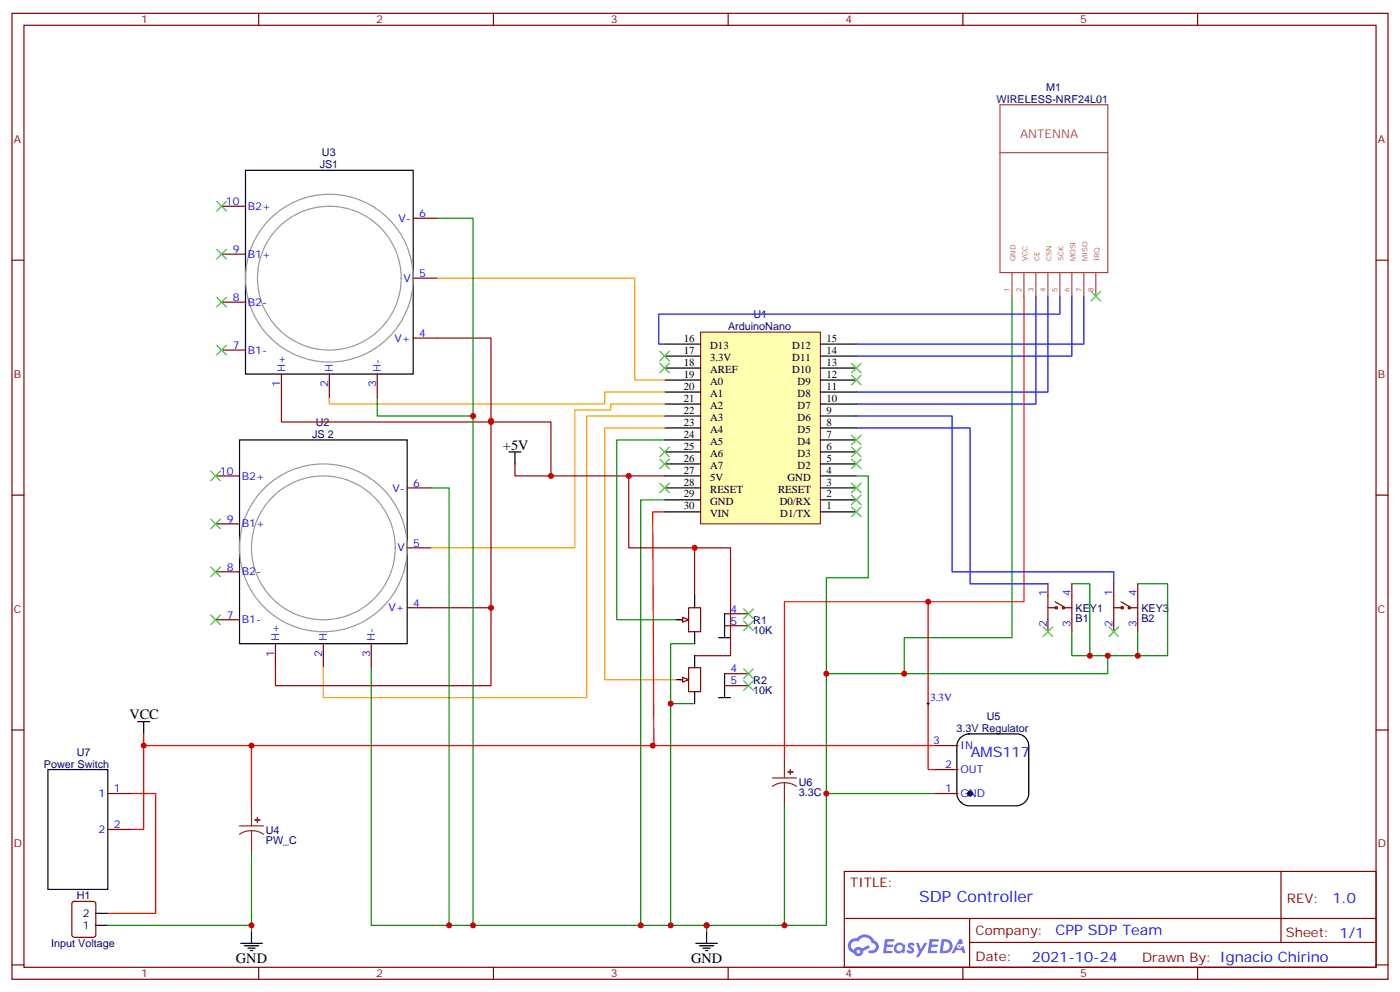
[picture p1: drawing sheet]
<svg xmlns="http://www.w3.org/2000/svg" width="412mm" height="292mm" viewBox="0 0 412 292" stroke-linecap="round" stroke-linejoin="round" font-family="sans-serif">
<g fill="none" stroke="#870000" stroke-width=".35">
<path d="M3.5 3.9h405.4v284.4h-405.4zM7.1 7.4h398.2v277.3h-398.2zM76.2 3.9v3.5M145.3 3.9v3.5M214.5 3.9v3.5M283.6 3.9v3.5M352.8 3.9v3.5M3.5 76.6h3.6M405.3 76.6h3.6M3.5 145.7h3.6M405.3 145.7h3.6M3.5 214.9h3.6"/>
<path d="M405.3 214.9h3.6M248.7 256.5h156.6v28.2h-156.6zM377.3 256.5v20.9M248.7 270.4h156.5M285.6 277.4h119.6M285.6 270.4v14.1M3.5 284h3.6M76.2 284.7v3.6M145.3 284.7v3.6M214.5 284.7v3.6M283.6 284.7v3.6M352.8 284.7v3.6"/>
<path d="M405.3 284h3.6"/>
</g>
<g fill="#5487ff">
<path d="M267.7 277.7a1.22 1.22 0 0 1 1.7 .2l-.4 .6a.47 .47 0 0 0-.3-.4 .47 .47 0 0 0-.5 .2l.1 .2a1.14 1.14 0 0 1 .8 1.8 1.14 1.14 0 0 1-1.9 0l-.2-.2 .5-.6 .7 .5a.29 .29 0 0 0 .3-.3 .29 .29 0 0 0-.2-.3 1.04 1.04 0 0 1-.6-1.7z"/>
<path d="M260.7 276.4h2.4l.3 .2-.2 .5-1.8 .1-.1 .8h1.5l.3 .4-.3 .4h-1.6l-.2 1.1h1.7l.2 .3-.2 .3-2.6 .1z"/>
<path d="M273.8 276.4h2.4l.3 .2-.1 .5-1.8 .1-.2 .8h1.6l.3 .4-.4 .4h-1.6l-.1 1.1h1.7l.2 .3-.2 .3-2.6 .1z"/>
<path d="M282.6 276.4h.7l.3 1.3-.6 .3a.69 .69 0 0 0-1 .3 .69 .69 0 0 0 .4 .9 .69 .69 0 0 0 .9-.6l.5-.2 .6 2.2h-.8l-.2-.9h-1.8l-.5 .9h-.8z"/>
<path d="M269.8 277.5h.8l.6 1.8 1.1-1.8h.9l-2.6 4.2h-.8l.9-1.5z"/>
<path d="M277.4 276.4l-.6 4.2h1.3a2.11 2.11 0 0 0 2.5-2.1 2.11 2.11 0 0 0-2.5-2.1zM278.1 277.2a1.39 1.39 0 0 1 1.7 1.4 1.39 1.39 0 0 1-1.8 1.3h-.3z"/>
<path d="M263.7 278.1a1.54 1.54 0 0 0-.1 2.1 1.54 1.54 0 0 0 2.2 .1l.6 .3 .3-2.3-.2-.3h-.4a1.49 1.49 0 0 0-2.4 .1zM264 279.1a.94 .94 0 0 1 1.8 0 .94 .94 0 0 1-1.8 0z"/>
<path d="M250.4 276.8a2.18 2.18 0 0 0 1.1 3.7 1.44 1.44 0 0 0 1.6 .9 1.44 1.44 0 0 0 1.2-1.4l2-1-.5-.8-1.9 1a1.47 1.47 0 0 0-2.4 .4 1.39 1.39 0 0 1-.7-1.9 1.39 1.39 0 0 1 2-.5 2.12 2.12 0 0 1 2.2-1.3 2.12 2.12 0 0 1 1.9 1.7 1.14 1.14 0 0 1 1.1 1.4 1.14 1.14 0 0 1-1.7 .7 .43 .43 0 0 0-.5 .4 .43 .43 0 0 0 .4 .5 1.98 1.98 0 0 0 2.5-1.2 1.98 1.98 0 0 0-1.2-2.6 3.1 3.1 0 0 0-5.3-.6l-.9 .1zM252.3 280.1a.55 .55 0 0 1 1.1 0 .55 .55 0 0 1-1.1 0z"/>
<circle cx="282.6" cy="278.5" r=".26"/>
</g>
<path d="M206.4 97.8h35.3v56.4h-35.3z" fill="#ffffb0" stroke="#800000" stroke-width=".29"/>
<g fill="none" stroke="#000" stroke-width=".35">
<path d="M72.3 50.1h49.4v60h-49.4zM195.8 118.9h10.6M195.8 115.4h10.6M195.8 111.9h10.6M195.8 108.3h10.6M195.8 104.8h10.6M195.8 101.3h10.6M241.7 118.9h10.5M241.7 115.4h10.5M241.7 111.9h10.5M241.7 108.3h10.5M241.7 104.8h10.5"/>
<path d="M241.7 101.3h10.5M70.6 129.5h49.3v60h-49.3zM149.9 133h3.6M151.7 133v3.6M195.8 136.6h10.6M195.8 133h10.6M195.8 129.5h10.6M195.8 126h10.6M195.8 122.4h10.6M241.7 136.6h10.5M241.7 133h10.5M241.7 129.5h10.5"/>
<path d="M241.7 126h10.5M241.7 122.4h10.5M195.8 150.7h10.6M195.8 147.1h10.6M195.8 143.6h10.6M195.8 140.1h10.6M241.7 150.7h10.5M241.7 147.1h10.5M241.7 143.6h10.5M241.7 140.1h10.5M204.6 193v3.5M40.6 212.4h3.5"/>
<path d="M42.3 212.4v3.5M199.3 200.1h3.5M204.6 203.6v3.5M283 217.1a3.6 3.6 0 0 1 2.4-1.1h14.1a3.5 3.5 0 0 1 3.5 3.5v14.2a3.8 3.8 0 0 1-3.5 3.5h-14.1a3.8 3.8 0 0 1-3.5-3.5v-14.2a3.5 3.5 0 0 1 1.1-2.4zM14.1 226.5h17.6v35.3h-17.6zM28.2 272.4h3.5M28.2 268.9h3.5M70.9 277.7h6.4M72 278.4h4.2M73 279.1h2.1M73.7 279.8h.7M74.1 274.1v3.6"/>
<path d="M205 277.7h6.3M206 278.4h4.3M207.1 279.1h2.1M207.8 279.8h.7M208.1 274.1v3.6"/>
</g>
<g fill="none" stroke="#999" stroke-width=".35">
<circle cx="97" cy="81.9" r="24.7"/>
<circle cx="97" cy="81.9" r="21.2"/>
<circle cx="95.2" cy="161.3" r="24.7"/>
<circle cx="95.2" cy="161.3" r="21.2"/>
</g>
<g fill="none" stroke="#870000" stroke-width=".35">
<path d="M65.3 74.8h7M65.3 60.7h7M121.7 64.2h7.1M65.3 88.9h7M121.7 99.5h7.1M121.7 81.9h7.1M65.3 103h7M82.9 110.1v7.1M97 110.1v7.1M111.1 110.1v7.1M63.5 154.2h7.1M63.5 140.1h7.1"/>
<path d="M119.9 143.6h7.1M63.5 168.3h7.1M119.9 178.9h7.1M119.9 161.3h7.1M308.7 178.9h2.4M308.7 171.8v14.1M310.8 177.1l2.5 1.4M313.3 178.9h2.4M315.7 171.8v14.1M328.1 178.9h2.5M328.1 171.8v14.1M330.2 177.1l2.5 1.4"/>
<path d="M332.7 178.9h2.4M335.1 171.8v14.1M63.5 182.4h7.1M81.1 189.5v7M95.2 189.5v7M109.4 189.5v7M202.8 196.5h3.6v7.1h-3.6zM200.4 200.1h1.7M275.2 219.5h7M31.7 233.6h7.1M275.2 226.5h7M275.2 233.6h7"/>
<path d="M31.7 244.2h7.1M21.4 265.5l.5-.2h5.6l.7 .5v9.4l-.4 .7h-5.9l-.7-.5v-9.4z"/>
<circle cx="311.2" cy="178.9" r=".35"/>
<circle cx="313.3" cy="178.9" r=".35"/>
<circle cx="330.6" cy="178.9" r=".35"/>
<circle cx="332.7" cy="178.9" r=".35"/>
</g>
<path d="M128.8 81.9h58.2v30h8.8M195.8 115.4h-17.6v3.5h-81.2v-1.7M195.8 118.9h-15.9v1.8h-10.6v40.6h-42.3M195.8 122.4h-22.9v83h-77.7v-8.9M195.8 126h-17.6v74.1h21.1" fill="none" stroke="#f90" stroke-width=".35"/>
<path d="M128.8 99.5h15.8v24.7M82.9 117.2v7h79.4v15.9M144.6 123.9v55h-17.6M151.7 136.6v3.5h44.1M185.2 140.1v21.2h30v31.7h-10.6M144.6 178.9v22.9h-63.5v-5.3M204.6 161.3v14.1" fill="none" stroke="#900" stroke-width=".35"/>
<path d="M294.6 30.8h31.7v49.4h-31.7zM294.6 44.9h31.7M298.1 80.2v7M301.6 80.2v7M305.2 80.2v7M308.7 80.2v7M312.2 80.2v7M315.7 80.2v7M319.3 80.2v7M322.8 80.2v7" fill="none" stroke="#a64a4a" stroke-width=".35"/>
<path d="M301.6 87.2v89.9h-28.2M195.8 150.7h-3.5l.3 68.8h-118.5M273.4 177.1v49.4h1.8M273.4 177.1h-42.3v45.9M42.3 219.5h31.8v17.6M42.3 215.9v28.3h-3.5M192.3 219.5h82.9M38.8 233.6h7.1v35.3h-14.2" fill="none" stroke="#f00" stroke-width=".35"/>
<g fill="none" stroke="#008700" stroke-width=".35">
<path d="M128.8 64.2h10.5v58.2M298.1 87.2v100.5h-31.8v10.6M111.1 117.2v5.2h28.2v150M195.8 129.5h-14.1v52.9h17.6M127 143.6h5.3v128.8M195.8 147.1h-7.1v125.3M252.2 140.1h3.6v30h-12.4v102.3h-35.3M109.4 196.5v75.9h98.7v1.7M204.6 189.5h-7v82.9M315.7 185.9v7.1h19.4v-7.1M326.3 193v5.3h-82.9M197.6 207.1h7"/>
<path d="M231.1 237.1v35.3M243.4 233.6h31.8M74.1 251.2v21.2h-42.4M74.1 272.4v1.7"/>
</g>
<path d="M305.2 87.2v31.7h-53M308.7 87.2v28.2h-56.5M312.2 87.2v5.3h-118.2v8.8h1.8M315.7 87.2v17.6h-63.5M319.3 87.2v14.1h-67.1M252.2 122.4h28.3v45.9h47.6v3.5M252.2 126h33.6v45.8h22.9" fill="none" stroke="#00f" stroke-width=".35"/>
<g fill="#8c2424" stroke="#8c2424" stroke-width=".35">
<path d="M75.8 240.6v1.4z"/>
<path d="M75.1 241.3l1.5 .1z"/>
<path d="M232.8 226.5v1.4z"/>
<path d="M232.1 227.2l1.4 .1z"/>
</g>
<path d="M74.1 237.1v6M227.5 229h7.1M231.1 230.4l1.8 .2 1.7 .9M231.1 230.4l-1.9 .2-1.7 .9M231.1 223v6M231.1 230.4v6.7M70.6 243.1h7M74.1 244.5l1.8 .2 1.7 .9M74.1 244.5l-1.9 .2-1.6 .9M74.1 244.5v6.7" fill="none" stroke="#8c2424" stroke-width=".35"/>
<circle cx="285.8" cy="233.6" r=".71" fill="#000" stroke="#000" stroke-width=".35"/>
<g fill="none" stroke="#3c3" stroke-width=".35">
<path d="M63.9 59.3l2.8 2.8M66.7 59.3l-2.8 2.8M63.9 73.4l2.8 2.8M66.7 73.4l-2.8 2.8M63.9 87.5l2.8 2.8M66.7 87.5l-2.8 2.8M321.4 85.8l2.8 2.8M324.2 85.8l-2.8 2.8M63.9 101.6l2.8 2.9M66.7 101.6l-2.8 2.9M194.4 106.9l2.8 2.8M194.4 103.4l2.8 2.8"/>
<path d="M197.2 106.9l-2.8 2.8M197.2 103.4l-2.8 2.8M250.8 110.5l2.8 2.8M250.8 106.9l2.8 2.8M253.6 110.5l-2.8 2.8M253.6 106.9l-2.8 2.8M62.1 138.7l2.8 2.8M64.9 138.7l-2.8 2.8M194.4 135.1l2.8 2.9M194.4 131.6l2.8 2.8M197.2 135.1l-2.8 2.9M197.2 131.6l-2.8 2.8"/>
<path d="M250.8 135.1l2.8 2.9M250.8 131.6l2.8 2.8M250.8 128.1l2.8 2.8M253.6 135.1l-2.8 2.9M253.6 131.6l-2.8 2.8M253.6 128.1l-2.8 2.8M62.1 152.8l2.8 2.8M64.9 152.8l-2.8 2.8M194.4 142.2l2.8 2.8M197.2 142.2l-2.8 2.8M250.8 149.3l2.8 2.8M250.8 145.7l2.8 2.9"/>
<path d="M250.8 142.2l2.8 2.8M253.6 149.3l-2.8 2.8M253.6 145.7l-2.8 2.9M253.6 142.2l-2.8 2.8M62.1 166.9l2.8 2.8M64.9 166.9l-2.8 2.8M62.1 181l2.8 2.8M64.9 181l-2.8 2.8M326.7 184.5l2.8 2.9M329.5 184.5l-2.8 2.9"/>
</g>
<path d="M201.1 199.4l1.7 .7-1.7 .7z" fill="#f0f0f0" stroke="#870000" stroke-width=".35"/>
<path d="M202.8 178.9h3.6v7h-3.6zM200.4 182.4h1.7M213.4 198.3h7.1M213.4 201.8h7.1" fill="none" stroke="#870000" stroke-width=".35"/>
<path d="M204.6 175.4v3.5M199.3 182.4h3.5M204.6 185.9v3.6M213.4 198.3v7.1M211.7 205.4h3.5" fill="none" stroke="#000" stroke-width=".35"/>
<path d="M201.1 181.7l1.7 .7-1.7 .7z" fill="#f0f0f0" stroke="#870000" stroke-width=".35"/>
<path d="M213.4 180.7h7.1M213.4 184.2h7.1" fill="none" stroke="#870000" stroke-width=".35"/>
<path d="M211.7 187.7h3.5M213.4 180.7v7" fill="none" stroke="#000" stroke-width=".35"/>
<path d="M219.1 179.2l2.8 2.9M221.9 179.2l-2.8 2.9M219.1 196.9l2.8 2.8M219.1 182.8l2.8 2.8M221.9 196.9l-2.8 2.8M221.9 182.8l-2.8 2.8M307.3 184.5l2.8 2.9M310.1 184.5l-2.8 2.9M219.1 200.4l2.8 2.8M221.9 200.4l-2.8 2.8" fill="none" stroke="#3c3" stroke-width=".35"/>
<path d="M315.7 171.8h5.3v21.2M335.1 171.8h8.9v21.2h-8.9" fill="none" stroke="#008700" stroke-width=".35"/>
<path d="M273 207.1h.8M273.4 206.8v.7" fill="none" stroke="#000" stroke-width=".29"/>
<g fill="#c00">
<circle cx="326.3" cy="193" r=".88"/>
<circle cx="273.4" cy="177.1" r=".88"/>
<circle cx="144.6" cy="124.2" r=".88"/>
<circle cx="144.6" cy="123.9" r=".88"/>
<circle cx="144.6" cy="178.9" r=".88"/>
<circle cx="139.3" cy="122.4" r=".88"/>
<circle cx="208.1" cy="272.4" r=".88"/>
<circle cx="243.4" cy="198.3" r=".88"/>
<circle cx="266.3" cy="198.3" r=".88"/>
<circle cx="74.1" cy="219.5" r=".88"/>
<circle cx="243.4" cy="233.6" r=".88"/>
<circle cx="231.1" cy="272.4" r=".88"/>
<circle cx="192.3" cy="219.5" r=".88"/>
<circle cx="197.6" cy="207.1" r=".88"/>
<circle cx="188.7" cy="272.4" r=".88"/>
<circle cx="132.3" cy="272.4" r=".88"/>
<circle cx="139.3" cy="272.4" r=".88"/>
<circle cx="197.6" cy="272.4" r=".88"/>
<circle cx="74.1" cy="272.4" r=".88"/>
<circle cx="185.2" cy="140.1" r=".88"/>
<circle cx="204.6" cy="161.3" r=".88"/>
<circle cx="162.3" cy="140.1" r=".88"/>
<circle cx="42.3" cy="219.5" r=".88"/>
<circle cx="321" cy="193" r=".88"/>
<circle cx="335.1" cy="193" r=".88"/>
</g>
<text font-size="4.6" fill="#00f" x="270.8" y="265.5">SDP Controller</text>
<g font-size="4.2">
<text x="148.2" y="132.3">+5V</text>
<text x="38.1" y="211.7">VCC</text>
<text x="69.5" y="283.3">GND</text>
<text x="203.6" y="283.3">GND</text>
</g>
<g font-size="4.2" fill="#00f">
<text x="286" y="222.9">AMS117</text>
<text x="392.5" y="265.8">1.0</text>
<text x="310.9" y="275.3">CPP SDP Team</text>
<text x="304" y="283.1">2021-10-24</text>
</g>
<g font-size="3.9" fill="#800">
<text x="250.5" y="261.1">TITLE:</text>
<text x="379.1" y="265.8">REV:</text>
<text x="287.4" y="275.3">Company:</text>
<text x="378.7" y="275.9">Sheet: 1/1</text>
<text x="287.4" y="283">Date:</text>
<text x="336.4" y="283.1">Drawn By: Ignacio Chirino</text>
</g>
<text font-size="3.5" fill="#a54b4b" x="300.5" y="40.7">ANTENNA</text>
<g font-size="3.2" fill="#800">
<text x="41.6" y="6.9">1</text>
<text x="110.8" y="6.9">2</text>
<text x="179.9" y="6.9">3</text>
<text x="249.1" y="6.9">4</text>
<text x="318.2" y="6.9">5</text>
<text x="4.1" y="42">A</text>
<text x="405.9" y="42">A</text>
<text x="4.1" y="111.2">B</text>
<text x="405.9" y="111.2">B</text>
<text x="4.1" y="180.3">C</text>
<text x="405.9" y="180.3">C</text>
<text x="4.1" y="249.4">D</text>
<text x="405.9" y="249.4">D</text>
<text x="41.6" y="287.7">1</text>
<text x="110.8" y="287.7">2</text>
<text x="179.9" y="287.7">3</text>
<text x="249.1" y="287.7">4</text>
<text x="318.2" y="287.7">5</text>
</g>
<g font-size="3.2" fill="#000080">
<text x="308.2" y="26.7">M1</text>
<text x="293.6" y="30.2">WIRELESS-NRF24L01</text>
<text x="94.8" y="46">U3</text>
<text x="94.2" y="49.6">JS1</text>
<text x="221.9" y="93.6">U1</text>
<text x="214.5" y="97.3">ArduinoNano</text>
<text x="93" y="125.5">U2</text>
<text x="92" y="129">JS 2</text>
<text x="221.9" y="183.6">R1</text>
<text x="316.8" y="183.2">B1</text>
<text x="316.8" y="180">KEY1</text>
<text x="336.2" y="183.2">B2</text>
<text x="336.2" y="180">KEY3</text>
<text x="221.9" y="186.7">10K</text>
<text x="221.9" y="201.2">R2</text>
<text x="221.9" y="204.4">10K</text>
<text x="281.8" y="215.4">3.3V Regulator</text>
<text x="290.7" y="211.9">U5</text>
<text x="13" y="226">Power Switch</text>
<text x="22.6" y="222.4">U7</text>
<text x="235.3" y="231.3">U6</text>
<text x="235.3" y="234.3">3.3C</text>
<text x="78.3" y="245.4">U4</text>
<text x="78.3" y="248.4">PW_C</text>
<text x="22.6" y="264.7">H1</text>
<text x="15.1" y="278.9">Input Voltage</text>
</g>
<g font-size="3.2" fill="#00f">
<text x="66.5" y="60.4">10</text>
<text x="73" y="61.8">B2+</text>
<text x="117.4" y="65.3">V-</text>
<text x="123.5" y="63.9">6</text>
<text x="68.5" y="74.5">9</text>
<text x="73" y="75.9">B1+</text>
<text x="118.8" y="82.9">V</text>
<text x="123.5" y="81.5">5</text>
<text x="68.5" y="88.6">8</text>
<text x="73" y="90">B2-</text>
<text x="116.2" y="100.6">V+</text>
<text x="123.5" y="99.2">4</text>
<text x="68.5" y="102.7">7</text>
<text x="73" y="104.1">B1-</text>
<text x="82.5" y="113.9" transform="rotate(-90 82.5 113.9)">1</text>
<text x="84" y="109.4" transform="rotate(-90 84 109.4)">H+</text>
<text x="96.7" y="113.9" transform="rotate(-90 96.7 113.9)">2</text>
<text x="98.1" y="109.4" transform="rotate(-90 98.1 109.4)">H</text>
<text x="110.8" y="113.9" transform="rotate(-90 110.8 113.9)">3</text>
<text x="112.2" y="109.4" transform="rotate(-90 112.2 109.4)">H-</text>
<text x="64.8" y="139.7">10</text>
<text x="71.3" y="141.1">B2+</text>
<text x="121.7" y="143.3">6</text>
<text x="115.6" y="144.7">V-</text>
<text x="66.8" y="153.8">9</text>
<text x="71.3" y="155.3">B1+</text>
<text x="121.7" y="160.9">5</text>
<text x="66.8" y="168">8</text>
<text x="117.1" y="162.3">V</text>
<text x="71.3" y="169.4">B2-</text>
<text x="114.5" y="180">V+</text>
<text x="121.7" y="178.5">4</text>
<text x="308.3" y="175.4" transform="rotate(-90 308.3 175.4)">1</text>
<text x="315.4" y="175.4" transform="rotate(-90 315.4 175.4)">4</text>
<text x="327.7" y="175.4" transform="rotate(-90 327.7 175.4)">1</text>
<text x="334.8" y="175.4" transform="rotate(-90 334.8 175.4)">4</text>
<text x="66.8" y="182.1">7</text>
<text x="71.3" y="183.5">B1-</text>
<text x="215.2" y="180.3">4</text>
<text x="215.2" y="183.8">5</text>
<text x="308.3" y="184.4" transform="rotate(-90 308.3 184.4)">2</text>
<text x="315.4" y="184.4" transform="rotate(-90 315.4 184.4)">3</text>
<text x="327.7" y="184.4" transform="rotate(-90 327.7 184.4)">2</text>
<text x="334.8" y="184.4" transform="rotate(-90 334.8 184.4)">3</text>
<text x="82.2" y="188.8" transform="rotate(-90 82.2 188.8)">H+</text>
<text x="96.3" y="188.8" transform="rotate(-90 96.3 188.8)">H</text>
<text x="110.4" y="188.8" transform="rotate(-90 110.4 188.8)">H-</text>
<text x="80.8" y="193.3" transform="rotate(-90 80.8 193.3)">1</text>
<text x="94.9" y="193.3" transform="rotate(-90 94.9 193.3)">2</text>
<text x="109" y="193.3" transform="rotate(-90 109 193.3)">3</text>
<text x="215.2" y="197.9">4</text>
<text x="215.2" y="201.5">5</text>
<text x="274.1" y="206.2">3.3V</text>
<text x="274.9" y="219.1">3</text>
<text x="282.9" y="220.5">IN</text>
<text x="278.4" y="226.2">2</text>
<text x="282.9" y="227.6">OUT</text>
<text x="33.5" y="233.2">1</text>
<text x="278.4" y="233.2">1</text>
<text x="29" y="234.6">1</text>
<text x="282.9" y="234.6">GND</text>
<text x="29" y="245.2">2</text>
<text x="33.5" y="243.8">2</text>
</g>
<g font-size="3.2">
<text x="201.4" y="100.6">16</text>
<text x="243.4" y="100.6">15</text>
<text x="201.4" y="104.1">17</text>
<text x="201.4" y="107.6">18</text>
<text x="209.2" y="102.9">D13</text>
<text x="209.2" y="106.4">3.3V</text>
<text x="233.4" y="106.4">D11</text>
<text x="233.4" y="102.9">D12</text>
<text x="243.4" y="107.6">13</text>
<text x="243.4" y="104.1">14</text>
<text x="201.4" y="111.2">19</text>
<text x="209.2" y="109.9">AREF</text>
<text x="209.2" y="113.5">A0</text>
<text x="233.4" y="109.9">D10</text>
<text x="235" y="113.5">D9</text>
<text x="243.4" y="111.2">12</text>
<text x="201.4" y="114.7">20</text>
<text x="201.4" y="118.2">21</text>
<text x="209.2" y="117">A1</text>
<text x="235" y="117">D8</text>
<text x="243.4" y="118.2">10</text>
<text x="243.4" y="114.7">11</text>
<text x="201.4" y="121.7">22</text>
<text x="201.4" y="125.3">23</text>
<text x="209.2" y="120.5">A2</text>
<text x="209.2" y="124">A3</text>
<text x="235" y="124">D6</text>
<text x="235" y="120.5">D7</text>
<text x="243.4" y="125.3">8</text>
<text x="243.4" y="121.7">9</text>
<text x="201.4" y="128.8">24</text>
<text x="209.2" y="127.6">A4</text>
<text x="209.2" y="131.1">A5</text>
<text x="235" y="131.1">D4</text>
<text x="235" y="127.6">D5</text>
<text x="243.4" y="128.8">7</text>
<text x="201.4" y="132.3">25</text>
<text x="201.4" y="135.9">26</text>
<text x="209.2" y="134.6">A6</text>
<text x="235" y="134.6">D3</text>
<text x="243.4" y="135.9">5</text>
<text x="243.4" y="132.3">6</text>
<text x="201.4" y="139.4">27</text>
<text x="201.4" y="142.9">28</text>
<text x="209.2" y="138.1">A7</text>
<text x="209.2" y="141.7">5V</text>
<text x="232" y="141.7">GND</text>
<text x="235" y="138.1">D2</text>
<text x="243.4" y="142.9">3</text>
<text x="243.4" y="139.4">4</text>
<text x="201.4" y="146.4">29</text>
<text x="201.4" y="150">30</text>
<text x="209.2" y="145.2">RESET</text>
<text x="209.2" y="148.7">GND</text>
<text x="229.2" y="145.2">RESET</text>
<text x="229.7" y="148.7">D0/RX</text>
<text x="243.4" y="150">1</text>
<text x="243.4" y="146.4">2</text>
<text x="209.2" y="152.3">VIN</text>
<text x="229.8" y="152.3">D1/TX</text>
<text x="24.4" y="269.9">2</text>
<text x="24.4" y="273.4">1</text>
</g>
<g font-size="2.1" fill="#a54b4b">
<text x="299.1" y="76.9" transform="rotate(-90 299.1 76.9)">GND</text>
<text x="302.7" y="76.9" transform="rotate(-90 302.7 76.9)">VCC</text>
<text x="306.2" y="76.9" transform="rotate(-90 306.2 76.9)">CE</text>
<text x="309.7" y="76.9" transform="rotate(-90 309.7 76.9)">CSN</text>
<text x="313.2" y="76.9" transform="rotate(-90 313.2 76.9)">SCK</text>
<text x="316.8" y="76.9" transform="rotate(-90 316.8 76.9)">MOSI</text>
<text x="320.3" y="76.9" transform="rotate(-90 320.3 76.9)">MISO</text>
<text x="323.8" y="76.9" transform="rotate(-90 323.8 76.9)">IRQ</text>
<text x="297.4" y="85.8" transform="rotate(-90 297.4 85.8)">1</text>
<text x="300.9" y="85.8" transform="rotate(-90 300.9 85.8)">2</text>
<text x="304.5" y="85.8" transform="rotate(-90 304.5 85.8)">3</text>
<text x="308" y="85.8" transform="rotate(-90 308 85.8)">4</text>
<text x="311.5" y="85.8" transform="rotate(-90 311.5 85.8)">5</text>
<text x="315" y="85.8" transform="rotate(-90 315 85.8)">6</text>
<text x="318.6" y="85.8" transform="rotate(-90 318.6 85.8)">7</text>
<text x="322.1" y="85.8" transform="rotate(-90 322.1 85.8)">8</text>
</g>
</svg>
